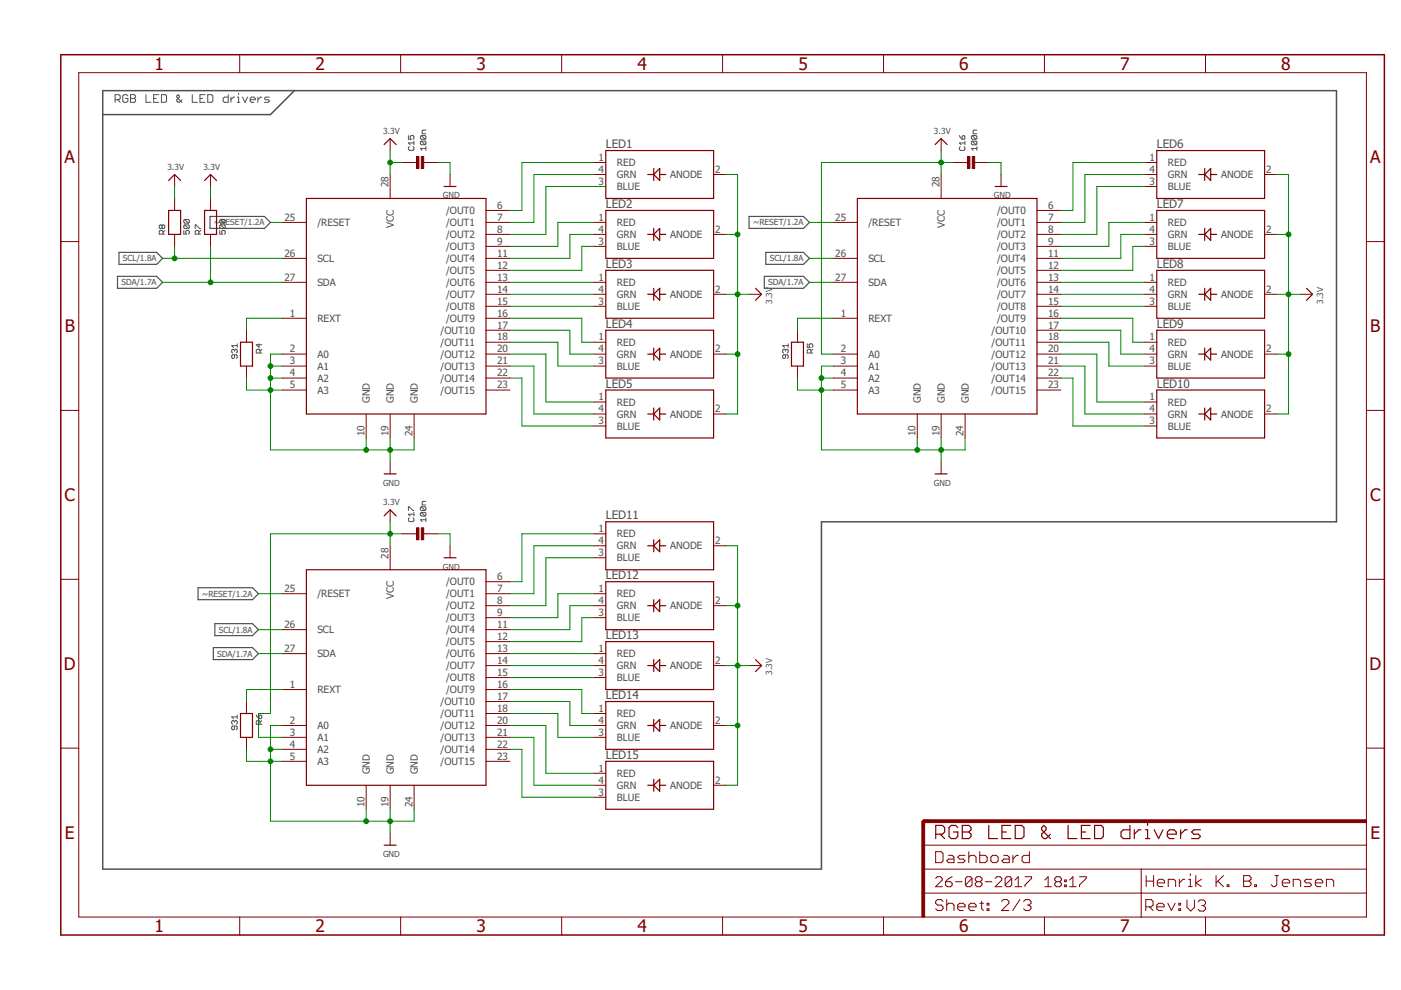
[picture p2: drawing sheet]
<svg xmlns="http://www.w3.org/2000/svg" width="297mm" height="210mm" viewBox="0 0 297 210" stroke-linecap="round" stroke-linejoin="round" font-family="sans-serif">
<path d="M21.8 19.2h261.6v91.4h-109.2v73.7h-152.4zM62.4 19.2l-5.1 5.1h-35.5" fill="none" stroke="#505050" stroke-width=".32"/>
<g fill="none" stroke="#505050" stroke-width=".21">
<path d="M50.6 19.8v.3M24.4 21.1h.8l.3-.2v-.6l-.3-.2h-.8v1.6M24.9 21.1l.6 .6M27.1 20.3l-.3-.2h-.5l-.3 .2v1.1l.3 .3h.5l.3-.3v-.5h-.5M27.7 20.1h.8l.2 .2v.3l-.2 .3 .2 .2v.3l-.2 .3h-.8zM27.7 20.9h.8M30.9 20.1v1.6h1.1M32.6 20.9h.5M33.7 20.1h-1.1v1.6h1.1M34.2 20.1h.8l.3 .2v1.1l-.3 .3h-.8zM38.6 21.1l-.6 .6h-.2l-.3-.3v-.3l.5-.5v-.3l-.2-.2-.3 .2v.3l1.1 1.1M40.8 20.1v1.6h1"/>
<path d="M42.4 20.9h.5M43.5 20.1h-1.1v1.6h1.1M44 20.1h.9l.2 .2v1.1l-.2 .3h-.9zM48.4 20.1v1.6h-.8l-.3-.3v-.5l.3-.3h.8M49 20.6v1.1M49.8 20.6h-.3l-.5 .5M50.3 21.7h.6M50.3 20.6h.3v1.1M51.4 20.6l.5 1.1 .6-1.1M53 21.1h1.1v-.2l-.3-.3h-.5l-.3 .3v.5l.3 .3h.5M54.7 20.6v1.1M55.5 20.6h-.3l-.5 .5"/>
<path d="M57.1 20.6h-.8l-.3 .3 .3 .2h.6l.2 .3-.2 .3h-.9M86.6 28.7v.8h.6l-.2-.4 .2-.4h.4l.2 .3v.3l-.2 .2M86.8 31.1l-.2 .2v.4l.2 .2h.8l.2-.2v-.4l-.2-.2M87.8 29.9v.8M87.8 30.3h-1.2l.4 .4M89.3 28.7h.8l.2 .3v.3l-.2 .2M89.3 29.9h.8l.2 .2v.4l-.2 .2M89.3 29.9l-.2 .2v.4l.2 .2h.8M89.3 28.7l-.2 .3v.3l.2 .2h.8M89.3 29.9l.8 .8M89.3 28.7l.8 .8M90.3 31.5h-1.2l.4 .4"/>
<path d="M90.3 31.1v.8M90.3 27.6h-.6l-.2 .2v.6h.8M203.4 28.7l.6 .8M203.6 31.1l-.2 .2v.4l.2 .2h.8l.2-.2v-.4l-.2-.2M204 29l.4-.3 .2 .3v.3l-.2 .2h-.4zM204.6 30.3h-1.2l.4 .4M204.6 29.9v.8M206.1 29.9l-.1 .2v.4l.1 .2h.8M206.1 29.9h.8l.2 .2v.4l-.2 .2M206.1 28.7l-.1 .3v.3l.1 .2h.8M206.1 28.7h.8l.2 .3v.3l-.2 .2M206.1 29.9l.8 .8"/>
<path d="M206.1 28.7l.8 .8M207.1 31.5h-1.1l.3 .4M207.1 27.6h-.6l-.2 .2v.6h.8M207.1 31.1v.8M34.4 47.9l-.2-.2-.4 .2v.4l.2 .2 .4-.2M34.4 47.9l.1-.2 .4 .2v.4l-.2 .2-.3-.2M34.4 47.9v.4M34.5 49.6v-.5l-.1-.2h-.4l-.2 .2v.5h1.1M34.9 48.9l-.4 .4M39 48.9v.7h.6l-.2-.3 .2-.4h.3l.2 .2v.3l-.2 .2M39.2 47.7l-.2 .2v.4l.2 .2h.7M39.2 47.7h.7l.2 .2v.4l-.2 .2"/>
<path d="M39.2 46.5l-.2 .2v.4l.2 .2h.7M39.2 46.5h.7l.2 .2v.4l-.2 .2M39.2 47.7l.7 .8M39.2 46.5l.7 .8M41.4 48.5v-.8h.2l.8 .8h.1M42.2 49.6v-.5l-.2-.2h-.4l-.2 .2v.5h1.1M42.5 48.9l-.3 .4M46.6 48.9v.7h.6l-.2-.3 .2-.4h.4l.2 .2v.3l-.2 .2M46.8 46.5l-.2 .2v.4l.2 .2h.8M46.8 47.7l-.2 .2v.4l.2 .2h.8M46.8 47.7h.8l.2 .2v.4l-.2 .2M46.8 46.5h.8l.2 .2v.4l-.2 .2"/>
<path d="M46.8 47.7l.8 .8M46.8 46.5l.8 .8M49.7 75.2v.6l-.2 .2-.4-.2v-.4l.2-.2h.8l.2 .2v.4l-.2 .2M49.7 74.3l.2-.2 .4 .2v.3l-.2 .2M49.7 74.3l-.2-.2-.4 .2v.3l.2 .2M49.7 74.3v.1M50.3 72.9v.8M50.3 73.3h-1.2l.4 .4M54.9 72.9v.8l-.6-.6h1.2M55.1 74.8v-.5l-.2-.2h-.4l-.2 .2v.5h1.2M55.5 74.1l-.4 .3M166.5 75.2v.6l-.2 .2-.4-.2v-.4l.2-.2h.8l.2 .2v.4l-.2 .2"/>
<path d="M166.5 74.3l-.2-.2-.4 .2v.3l.2 .2M166.5 74.3l.2-.2 .4 .2v.3l-.2 .2M166.5 74.3v.1M167.1 73.3h-1.2l.4 .4M167.1 72.9v.8M171.2 72.9v.8h.5l-.2-.4 .2-.4h.4l.2 .2v.4l-.2 .2M171.9 74.8v-.5l-.2-.2h-.4l-.1 .2v.5h1.1M172.3 74.1l-.4 .3M86.6 108.2v-.7h.2l.8 .7h.2M86.8 109.8l-.2 .2v.4l.2 .2h.8l.2-.2v-.4l-.2-.2M87.8 108.6v.8M87.8 109h-1.2l.4 .4"/>
<path d="M89.3 107.5h.8l.2 .2v.4l-.2 .1M89.3 108.6h.8l.2 .2v.4l-.2 .2M89.3 107.5l-.2 .2v.4l.2 .1h.8M89.3 108.6l-.2 .2v.4l.2 .2h.8M89.3 108.6l.8 .8M89.3 107.5l.8 .7M90.3 109.8v.8M90.3 106.3h-.6l-.2 .2v.6h.8M90.3 110.2h-1.2l.4 .4M49.7 153l.2-.2 .4 .2v.4l-.2 .2M49.7 153.9v.6l-.2 .2-.4-.2v-.4l.2-.2h.8l.2 .2v.4l-.2 .2M49.7 153l-.2-.2-.4 .2v.4l.2 .2"/>
<path d="M49.7 153v.2M50.3 151.6v.8M50.3 152h-1.2l.4 .4M54.3 151.6l.6 .8M54.9 151.8l.2-.2 .4 .2v.4l-.2 .2h-.4zM55.1 153.6v-.6l-.2-.2h-.4l-.2 .2v.6h1.2M55.5 152.8l-.4 .4"/>
</g>
<path d="M24.9 58.6h8.3l1.3 1.3-1.3 1.2h-8.3zM25.2 53.5h8l1.3 1.3-1.3 1.2h-8zM44.5 45.9h11.6l1.2 1.3-1.2 1.2h-11.6zM158.8 45.9h11.5l1.3 1.3-1.3 1.2h-11.5zM162.1 58.6h8.2l1.3 1.3-1.3 1.2h-8.2zM162.4 53.5h7.9l1.3 1.3-1.3 1.2h-7.9zM42 124.6h11.5l1.3 1.3-1.3 1.2h-11.5zM45.2 137.3h8.3l1.3 1.3-1.3 1.2h-8.3zM45.6 132.2h7.9l1.3 1.3-1.3 1.3h-7.9z" fill="none" stroke="#505050" stroke-width=".25"/>
<g fill="none" stroke="#800000" stroke-width=".25">
<path d="M35.8 38.3l1.2-1.3 1.3 1.3M43.4 38.3l1.2-1.3 1.3 1.3M81.4 30.6l1.3-1.2 1.3 1.2M94.1 39.5h2.6M128.4 31.9h22.9v10.2h-22.9zM137.3 37h1.3M138.6 35.7v2.6M139.9 35.7v2.6l-1.3-1.3zM139.9 37h1.2M198.3 30.6l1.2-1.2 1.3 1.2M211 39.5h2.5M245.3 31.9h22.8v10.2h-22.8z"/>
<path d="M254.1 37h1.3M255.4 35.7v2.6M256.7 37h1.3M256.7 35.7v2.6l-1.3-1.3zM35.8 44.6h2.5v5.1h-2.5zM43.4 44.6h2.5v5.1h-2.5zM65 42.1h38v45.7h-38zM128.4 44.6h22.9v10.2h-22.9zM128.4 57.3h22.9v10.2h-22.9zM137.3 49.7h1.3M138.6 49.7l1.3-1.3v2.6zM138.6 48.4v2.6"/>
<path d="M139.9 49.7h1.2M181.8 42.1h38.1v45.7h-38.1zM245.3 44.6h22.8v10.2h-22.8zM245.3 57.3h22.8v10.2h-22.8zM254.1 49.7h1.3M255.4 49.7l1.3-1.3v2.6zM255.4 48.4v2.6M256.7 49.7h1.3M51 72.6h2.5v5h-2.5zM128.4 70h22.9v10.2h-22.9zM137.3 62.4h1.3M137.3 75.1h1.3"/>
<path d="M138.6 62.4l1.3-1.3v2.6zM138.6 75.1l1.3-1.3v2.5zM138.6 61.1v2.6M138.6 73.8v2.5M139.9 62.4h1.2M139.9 75.1h1.2M160.2 61.1l1.3 1.3-1.3 1.3M167.8 72.6h2.5v5h-2.5zM245.3 70h22.8v10.2h-22.8zM254.1 62.4h1.3M254.1 75.1h1.3M255.4 62.4l1.3-1.3v2.6z"/>
<path d="M255.4 75.1l1.3-1.3v2.5zM255.4 61.1v2.6M255.4 73.8v2.5M256.7 62.4h1.3M256.7 75.1h1.3M277 61.1l1.3 1.3-1.3 1.3M128.4 82.7h22.9v10.2h-22.9zM137.3 87.8h1.3M138.6 87.8l1.3-1.3v2.5zM138.6 86.5v2.5M139.9 87.8h1.2M245.3 82.7h22.8v10.2h-22.8z"/>
<path d="M254.1 87.8h1.3M255.4 86.5v2.5M256.7 87.8h1.3M256.7 86.5v2.5l-1.3-1.2zM81.4 100.5h2.6M81.4 109.4l1.3-1.3 1.3 1.3M94.1 118.3h2.6M128.4 110.6h22.9v10.2h-22.9zM137.3 115.7h1.3M138.6 115.7l1.3-1.3v2.6zM138.6 114.4v2.6M139.9 115.7h1.2"/>
<path d="M198.3 100.5h2.5M65 120.8h38v45.7h-38zM128.4 123.3h22.9v10.2h-22.9zM128.4 136h22.9v10.2h-22.9zM137.3 128.4h1.3M138.6 128.4l1.3-1.3v2.6zM138.6 127.1v2.6M138.6 139.8v2.6M139.9 128.4h1.2M160.2 139.8l1.3 1.3-1.3 1.3M51 151.3h2.5v5h-2.5zM128.4 148.7h22.9v10.2h-22.9z"/>
<path d="M137.3 141.1h1.3M137.3 153.8h1.3M138.6 141.1l1.3-1.3v2.6zM138.6 153.8l1.3-1.3v2.6zM138.6 152.5v2.6M139.9 141.1h1.2M139.9 153.8h1.2M81.4 179.2h2.6M128.4 161.4h22.9v10.2h-22.9zM137.3 166.5h1.3M138.6 166.5l1.3-1.3v2.6zM138.6 165.2v2.6"/>
<path d="M139.9 166.5h1.2M198.4 176.9h1.4l.5-.5v-.9l-.5-.5h-1.4v2.8M199.3 176.9l1 .9M203.1 175.5l-.5-.5h-.9l-.5 .5v1.8l.5 .5h.9l.5-.5v-.9h-1M204 175h1.4l.5 .5v.4l-.5 .5 .5 .5v.4l-.5 .5h-1.4zM204 176.4h1.4M209.6 175v2.8h1.9M212.4 176.4h1M214.3 175h-1.9v2.8h1.9M215.2 175h1.4l.5 .5v1.8l-.5 .5h-1.4zM222.7 176.9l-.9 .9h-.5l-.4-.5v-.4l.9-1v-.4l-.5-.5-.4 .5v.4l1.8 1.9M226.5 175v2.8h1.8"/>
<path d="M229.3 176.4h.9M231.1 175h-1.8v2.8h1.8M232.1 175h1.4l.4 .5v1.8l-.4 .5h-1.4zM239.6 175v2.8h-1.5l-.4-.5v-.9l.4-.5h1.5M240.5 175.9v1.9M241.9 175.9h-.5l-.9 1M242.8 177.8h1M242.8 175.9h.5v1.9M243.3 174.5v.5M244.7 175.9l.9 1.9 1-1.9M247.5 176.9h1.9v-.5l-.5-.5h-.9l-.5 .5v.9l.5 .5h.9M250.3 175.9v1.9"/>
<path d="M251.7 175.9h-.5l-.9 1M254.5 175.9h-1.4l-.5 .5 .5 .5h1l.4 .4-.4 .5h-1.5"/>
</g>
<g fill="none" stroke="#800000" stroke-width=".21">
<path d="M16.7 15.4h273v179h-273zM50.8 11.6v3.8M84.9 11.6v3.8M119.1 11.6v3.8M153.2 11.6v3.8M187.3 11.6v3.8M221.4 11.6v3.8M255.6 11.6v3.8M37 37v2.5M44.6 37v2.5M82.7 29.4v2.5M82.7 37v5.1"/>
<path d="M85.3 34.5h3.3M89.6 34.5h3.3M95.4 37v2.5M125.9 34.5h2.5M125.9 37h2.5M125.9 39.5h2.5M151.3 37h2.5M199.5 29.4v2.5M199.5 37v5.1M202.1 34.5h3.3M206.4 34.5h3.3M212.2 37v2.5"/>
<path d="M242.7 34.5h2.6M242.7 37h2.6M242.7 39.5h2.6M268.1 37h2.6M12.9 51.2h3.8M37 42.1v2.5M37 49.7v2.5M44.6 42.1v2.5M44.6 49.7v2.5M59.9 47.2h5.1M59.9 54.8h5.1M59.9 59.9h5.1"/>
<path d="M103 47.2h5.1M103 54.8h5.1M103 59.9h5.1M103 44.6h5.1M103 49.7h5.1M103 52.2h5.1M103 57.3h5.1M125.9 47.2h2.5M125.9 59.9h2.5M125.9 49.7h2.5M125.9 52.2h2.5M151.3 49.7h2.5"/>
<path d="M176.7 47.2h5.1M176.7 54.8h5.1M176.7 59.9h5.1M219.9 47.2h5M219.9 54.8h5M219.9 59.9h5M219.9 44.6h5M219.9 49.7h5M219.9 52.2h5M219.9 57.3h5M242.7 47.2h2.6M242.7 59.9h2.6"/>
<path d="M242.7 49.7h2.6M242.7 52.2h2.6M268.1 49.7h2.6M289.7 51.2h3.8M52.3 70v2.6M52.3 77.6v2.6M59.9 67.5h5.1M59.9 75.1h5.1M59.9 77.6h5.1M103 67.5h5.1M103 75.1h5.1M103 77.6h5.1"/>
<path d="M103 62.4h5.1M103 64.9h5.1M103 70h5.1M103 72.6h5.1M125.9 75.1h2.5M125.9 77.6h2.5M125.9 62.4h2.5M125.9 64.9h2.5M125.9 72.6h2.5M151.3 75.1h2.5M151.3 62.4h2.5M158.9 62.4h2.6"/>
<path d="M169.1 70v2.6M169.1 77.6v2.6M176.7 67.5h5.1M176.7 75.1h5.1M176.7 77.6h5.1M219.9 67.5h5M219.9 75.1h5M219.9 77.6h5M219.9 62.4h5M219.9 64.9h5M219.9 70h5M219.9 72.6h5"/>
<path d="M242.7 75.1h2.6M242.7 77.6h2.6M242.7 62.4h2.6M242.7 64.9h2.6M242.7 72.6h2.6M268.1 75.1h2.6M268.1 62.4h2.6M275.7 62.4h2.6M12.9 87h3.8M59.9 80.2h5.1M59.9 82.7h5.1M77.6 87.8v5.1"/>
<path d="M82.7 87.8v5.1M82.7 97.9v2.6M87.8 87.8v5.1M103 80.2h5.1M103 82.7h5.1M125.9 85.2h2.5M125.9 87.8h2.5M125.9 90.3h2.5M151.3 87.8h2.5M176.7 80.2h5.1M176.7 82.7h5.1M194.5 87.8v5.1"/>
<path d="M199.5 87.8v5.1M199.5 97.9v2.6M204.6 87.8v5.1M219.9 80.2h5M219.9 82.7h5M242.7 85.2h2.6M242.7 87.8h2.6M242.7 90.3h2.6M268.1 87.8h2.6M289.7 87h3.8M82.7 108.1v2.5M82.7 115.7v5.1"/>
<path d="M85.3 113.2h3.3M89.6 113.2h3.3M95.4 115.7v2.6M125.9 113.2h2.5M125.9 115.7h2.5M125.9 118.3h2.5M151.3 115.7h2.5M12.9 122.8h3.8M59.9 125.9h5.1M59.9 133.5h5.1M59.9 138.6h5.1M103 125.9h5.1"/>
<path d="M103 133.5h5.1M103 138.6h5.1M103 123.3h5.1M103 128.4h5.1M103 131h5.1M103 136h5.1M125.9 125.9h2.5M125.9 138.6h2.5M125.9 128.4h2.5M125.9 131h2.5M151.3 128.4h2.5M289.7 122.8h3.8"/>
<path d="M12.9 158.6h3.8M52.3 148.7v2.6M52.3 156.3v2.6M59.9 146.2h5.1M59.9 153.8h5.1M59.9 156.3h5.1M59.9 158.9h5.1M103 146.2h5.1M103 153.8h5.1M103 156.3h5.1M103 158.9h5.1M103 141.1h5.1"/>
<path d="M103 143.7h5.1M103 148.7h5.1M103 151.3h5.1M125.9 153.8h2.5M125.9 156.3h2.5M125.9 141.1h2.5M125.9 143.7h2.5M125.9 151.3h2.5M151.3 153.8h2.5M151.3 141.1h2.5M158.9 141.1h2.6M289.7 158.6h3.8"/>
<path d="M59.9 161.4h5.1M77.6 166.5v5.1M82.7 166.5v5.1M82.7 176.7v2.5M87.8 166.5v5.1M103 161.4h5.1M125.9 164h2.5M125.9 166.5h2.5M125.9 169h2.5M151.3 166.5h2.5M195.7 179.2h94M50.8 194.4v3.8"/>
<path d="M84.9 194.4v3.8M119.1 194.4v3.8M153.2 194.4v3.8M187.3 194.4v3.8M195.7 189.4h94M195.7 184.3h94M198.4 180.6h1.2l.3 .4v1.5l-.3 .4h-1.2zM198.4 186.2l.3-.3h.7l.4 .3v.4l-1.4 1.4h1.4M199.9 191.1l-.3-.4h-.8l-.4 .4v.4l.4 .4h.8l.3 .4v.4l-.3 .4h-.8l-.4-.4M200.5 186.9h1l.4 .4v.3l-.4 .4h-.7l-.3-.4zM200.7 191.9l.4-.4h.8l.4 .4v1.2M200.7 190.7v2.4"/>
<path d="M201.1 181.4h.8l.4 .3v1.2h-1.2l-.4-.4 .4-.4h1.2M201.9 185.9l-.7 .3-.7 .7M202.6 186.9h1.4M203.1 192.3h1.5v-.4l-.4-.4h-.7l-.4 .4v.8l.4 .4h.7M204.6 181.4h-1.1l-.4 .3 .4 .4h.7l.4 .4-.4 .4h-1.1M205.4 181.7l.4-.3h.8l.3 .3v1.2M205.4 180.6v2.3M205.4 192.3h1.5v-.4l-.3-.4h-.8l-.4 .4v.8l.4 .4h.8M206.1 186.2v1.4l-.4 .4h-.7l-.3-.4M206.1 186.2l-.4-.3h-.7l-.3 .3v1.4M206.1 186.2l-1.4 1.4M207.1 186.9l-.3 .4v.3l.3 .4h.7l.4-.4v-.3l-.4-.4"/>
<path d="M207.1 186.9l-.3-.3v-.4l.3-.3h.7l.4 .3v.4l-.4 .3M207.1 186.9h.7M207.7 180.6v2.3h1.2l.4-.4v-.8l-.4-.3h-1.2M207.7 191.5h.8M208.1 191.1v1.6l.4 .4M208.9 186.9h1.4M209.3 191.5h.4v.4h-.4zM209.3 192.7h.4v.4h-.4zM210.5 181.4h.7l.4 .3v.8l-.4 .4h-.7l-.4-.4v-.8zM211 186.2l.3-.3h.7l.4 .3v.4l-1.4 1.4h1.4M212.3 191.1l.4-.4h.8l.4 .4v.4l-1.6 1.6h1.6M212.8 181.4h.8l.4 .3v1.2h-1.2l-.4-.4 .4-.4h1.2"/>
<path d="M214.5 186.2v1.4l-.3 .4h-.8l-.3-.4M214.5 186.2l-.3-.3h-.8l-.3 .3v1.4M214.5 186.2l-1.4 1.4M214.8 181.4v1.5M215.2 188h1.4M215.2 186.6l.7-.7v2.1M215.9 181.4h-.4l-.7 .7M216.2 190.7l-1.5 2.4M217 191.1l.4-.4h.8l.4 .4v.4l-.4 .4M217.3 185.9h1.4v.3l-1.4 1.4v.4M217.8 191.9h.4M218.2 191.9l.4 .4v.4l-.4 .4h-.8l-.4-.4"/>
<path d="M218.2 180.6v2.3h-1.1l-.4-.4v-.8l.4-.3h1.1M221.4 194.4v3.8M221.5 188h1.4M221.5 186.6l.7-.7v2.1M224 186.9l-.4 .4v.3l.4 .4h.7l.3-.4v-.3l-.3-.4M224 186.9l-.4-.3v-.4l.4-.3h.7l.3 .3v.4l-.3 .3M224 186.9h.7M225.7 187.6h.4v.4h-.4zM225.7 186.6h.4v.3h-.4zM226.8 188h1.4M226.8 186.6l.7-.7v2.1M228.9 185.9h1.4v.3l-1.4 1.4v.4"/>
<path d="M242 184.3v10.2M242.9 192.3h1.2l.4-.4v-.8l-.4-.4h-1.2v2.4M243 185.7v2.3M243 186.8h1.6M243.7 192.3l.8 .8M244.6 185.7v2.3M245.3 192.3h1.5v-.4l-.4-.4h-.7l-.4 .4v.8l.4 .4h.7M245.4 187.2h1.5v-.4l-.4-.4h-.8l-.3 .4v.8l.3 .4h.8M247.6 191.5l.8 1.6 .8-1.6M247.7 188v-1.6h1.2l.4 .4v1.2M249.9 192.7h.4v.4h-.4zM249.9 191.5h.4v.4h-.4z"/>
<path d="M250 186.4v1.6M251.2 186.4h-.4l-.8 .8M251.7 190.8v1.6l.8 .8 .7-.8v-1.6M252 188h.8M252 186.4h.4v1.6M252.4 185.3v.4M253.5 185.7v2.3M254 191.2l.4-.4h.8l.4 .4v.4l-.4 .4M254.7 186.4l-1.2 .8 1.2 .8M254.8 192h.4M255.2 192l.4 .4v.4l-.4 .4h-.8l-.4-.4M255.6 194.4v3.8"/>
<path d="M257.8 185.7v2.3M258.2 186.8l1.2 1.2M259.4 185.7l-1.6 1.5M260.2 187.6h.4v.4h-.4zM263.7 186.8h1.1M263.7 185.7h1.1l.4 .3v.4l-.4 .4 .4 .4v.4l-.4 .4h-1.1zM266 187.6h.4v.4h-.4zM270.3 185.7h.8M270.7 185.7v1.9l-.4 .4h-.4l-.4-.4M271.9 187.2h1.5v-.4l-.4-.4h-.8l-.3 .4v.8l.3 .4h.8M274.2 188v-1.6h1.2l.4 .4v1.2M278.1 186.4h-1.2l-.4 .4 .4 .4h.8l.4 .4-.4 .4h-1.2"/>
<path d="M278.9 187.2h1.5v-.4l-.3-.4h-.8l-.4 .4v.8l.4 .4h.8M281.2 188v-1.6h1.2l.4 .4v1.2"/>
</g>
<g fill="#800000" stroke="#800000" stroke-width=".21">
<path d="M89.3 33.2h.5v2.5h-.5z"/>
<path d="M88.3 33.2h.5v2.5h-.5z"/>
<path d="M206.1 33.2h.6v2.5h-.6z"/>
<path d="M205.1 33.2h.5v2.5h-.5z"/>
<path d="M89.3 111.9h.5v2.5h-.5z"/>
<path d="M88.3 111.9h.5v2.5h-.5z"/>
<path d="M195.5 174.1h.5v20.3h-.5z"/>
<path d="M195.7 173.8h94v.6h-94z"/>
</g>
<path d="M197 174.1h-1.3v1.3" fill="none" stroke="#800000" stroke-width=".61"/>
<path d="M12.9 11.6h280.6v186.6h-280.6z" fill="none" stroke="#800000" stroke-width=".32"/>
<g fill="none" stroke="#008000" stroke-width=".21">
<path d="M37 39.5v2.6M44.6 39.5v2.6M82.7 31.9v5.1M82.7 34.5h2.6M92.9 34.5h2.5v2.5M125.9 34.5h-15.2v10.1h-2.6M125.9 37h-12.7v10.2h-5.1M128.4 39.5h-12.7v10.2h-7.6M153.8 37h2.6v50.8h-2.6M199.5 31.9v5.1M202.1 34.5h-27.9v40.6h2.5M209.7 34.5h2.5v2.5"/>
<path d="M242.7 34.5h-15.2v10.1h-2.6M242.7 39.5h-10.1v10.2h-7.7M242.7 37h-12.7v10.2h-5.1M270.7 37h2.5v50.8h-2.5M34.5 54.8h25.4M34.5 59.9h25.4M37 52.2v2.6M44.6 52.2v7.7M57.3 47.2h2.6M108.1 59.9h17.8M125.9 49.7h-5.1v5.1h-12.7M125.9 47.2h-7.6v5h-10.2"/>
<path d="M125.9 52.2h-2.5v5.1h-15.3M153.8 49.7h2.6M171.6 47.2h5.1M171.6 54.8h5.1M171.6 59.9h5.1M224.9 59.9h17.8M242.7 49.7h-5.1v5.1h-12.7M242.7 47.2h-7.6v5h-10.2M242.7 52.2h-2.5v5.1h-15.3M270.7 49.7h2.5M57.3 77.6h2.6M59.9 75.1h-2.6v20.3h30.5v-2.5"/>
<path d="M59.9 67.5h-7.6v2.5M108.1 77.6h5.1v10.2h12.7M108.1 72.6h10.2v5h7.6M108.1 75.1h7.6v10.1h10.2M108.1 70h12.7v5.1h5.1M108.1 62.4h17.8M108.1 67.5h15.3v5.1h2.5M108.1 64.9h17.8M153.8 75.1h2.6M153.8 62.4h5.1M176.7 77.6h-2.5v17.8h30.4v-2.5M176.7 67.5h-7.6v2.5"/>
<path d="M224.9 77.6h5.1v10.2h12.7M224.9 72.6h10.2v5h7.6M224.9 75.1h7.7v10.1h10.1M224.9 70h12.7v5.1h5.1M224.9 62.4h17.8M224.9 64.9h17.8M224.9 67.5h15.3v5.1h2.5M270.7 75.1h2.5M270.7 62.4h5M52.3 80.2v2.5h7.6M57.3 80.2h2.6M77.6 92.9v2.5"/>
<path d="M82.7 92.9v5M108.1 80.2h2.6v10.1h15.2M169.1 80.2v2.5h7.6M174.2 80.2h2.5M194.5 92.9v2.5M199.5 92.9v5M224.9 80.2h2.6v10.1h15.2M82.7 110.6v5.1M85.3 113.2h-28v38.1h-2.5v5h5.1M92.9 113.2h2.5v2.5M125.9 113.2h-15.2v10.1h-2.6M125.9 118.3h-10.2v10.1h-7.6"/>
<path d="M125.9 115.7h-12.7v10.2h-5.1M153.8 115.7h2.6v50.8h-2.6M54.8 133.5h5.1M54.8 125.9h5.1M54.8 138.6h5.1M108.1 138.6h17.8M125.9 128.4h-5.1v5.1h-12.7M125.9 125.9h-7.6v5.1h-10.2M125.9 131h-2.5v5h-15.3M153.8 128.4h2.6M52.3 158.9v2.5h7.6M57.3 158.9h2.6"/>
<path d="M59.9 153.8h-2.6v20.3h30.5v-2.5M59.9 146.2h-7.6v2.5M108.1 158.9h2.6v10.1h15.2M108.1 153.8h7.6v10.2h10.2M108.1 148.7h12.7v5.1h5.1M108.1 156.3h5.1v10.2h12.7M108.1 151.3h10.2v5h7.6M108.1 146.2h15.3v5.1h2.5M108.1 141.1h17.8M108.1 143.7h17.8M153.8 153.8h2.6M153.8 141.1h5.1"/>
<path d="M77.6 171.6v2.5M82.7 171.6v5.1"/>
</g>
<g fill="#008000" stroke="#008000" stroke-width=".21">
<circle cx="82.7" cy="95.4" r=".51"/>
<circle cx="77.6" cy="95.4" r=".51"/>
<circle cx="57.3" cy="82.7" r=".51"/>
<circle cx="57.3" cy="80.2" r=".51"/>
<circle cx="57.3" cy="77.6" r=".51"/>
<circle cx="199.5" cy="95.4" r=".51"/>
<circle cx="194.5" cy="95.4" r=".51"/>
<circle cx="174.2" cy="82.7" r=".51"/>
<circle cx="174.2" cy="80.2" r=".51"/>
<circle cx="82.7" cy="174.1" r=".51"/>
<circle cx="77.6" cy="174.1" r=".51"/>
<circle cx="57.3" cy="161.4" r=".51"/>
<circle cx="57.3" cy="158.9" r=".51"/>
<circle cx="82.7" cy="34.5" r=".51"/>
<circle cx="199.5" cy="34.5" r=".51"/>
<circle cx="82.7" cy="113.2" r=".51"/>
<circle cx="156.4" cy="62.4" r=".51"/>
<circle cx="156.4" cy="75.1" r=".51"/>
<circle cx="156.4" cy="49.7" r=".51"/>
<circle cx="273.2" cy="62.4" r=".51"/>
<circle cx="273.2" cy="75.1" r=".51"/>
<circle cx="273.2" cy="49.7" r=".51"/>
<circle cx="156.4" cy="141.1" r=".51"/>
<circle cx="156.4" cy="153.8" r=".51"/>
<circle cx="156.4" cy="128.4" r=".51"/>
<circle cx="37" cy="54.8" r=".51"/>
<circle cx="44.6" cy="59.9" r=".51"/>
</g>
<g font-size="3.7" fill="#800000">
<text x="32.8" y="14.8">1</text>
<text x="66.9" y="14.8">2</text>
<text x="101" y="14.8">3</text>
<text x="135.1" y="14.8">4</text>
<text x="169.3" y="14.8">5</text>
<text x="203.4" y="14.8">6</text>
<text x="237.5" y="14.8">7</text>
<text x="271.6" y="14.8">8</text>
<text x="13.7" y="34.6">A</text>
<text x="290.5" y="34.6">A</text>
<text x="13.7" y="70.4">B</text>
<text x="290.5" y="70.4">B</text>
<text x="13.7" y="106.2">C</text>
<text x="290.5" y="106.2">C</text>
<text x="13.5" y="142">D</text>
<text x="290.4" y="142">D</text>
<text x="13.8" y="177.8">E</text>
<text x="290.6" y="177.8">E</text>
<text x="32.8" y="197.6">1</text>
<text x="66.9" y="197.6">2</text>
<text x="101" y="197.6">3</text>
<text x="135.1" y="197.6">4</text>
<text x="169.3" y="197.6">5</text>
<text x="203.4" y="197.6">6</text>
<text x="237.5" y="197.6">7</text>
<text x="271.6" y="197.6">8</text>
</g>
<g font-size="2.5" fill="#505050">
<text x="128.4" y="31.4">LED1</text>
<text x="245.3" y="31.4">LED6</text>
<text x="128.4" y="44.1">LED2</text>
<text x="245.3" y="44.1">LED7</text>
<text x="128.4" y="56.8">LED3</text>
<text x="245.3" y="56.8">LED8</text>
<text x="128.4" y="69.5">LED4</text>
<text x="245.3" y="69.5">LED9</text>
<text x="128.4" y="82.2">LED5</text>
<text x="245.3" y="82.2">LED10</text>
<text x="128.4" y="110.1">LED11</text>
<text x="128.4" y="122.8">LED12</text>
<text x="128.4" y="135.5">LED13</text>
<text x="128.4" y="148.2">LED14</text>
<text x="128.4" y="160.9">LED15</text>
</g>
<g font-size="2.1" fill="#505050">
<text x="126.9" y="34.1">1</text>
<text x="130.8" y="35.2">RED</text>
<text x="243.7" y="34.1">1</text>
<text x="247.6" y="35.2">RED</text>
<text x="82.4" y="39.7" transform="rotate(-90 82.4 39.7)">28</text>
<text x="126.9" y="36.6">4</text>
<text x="126.9" y="39.2">3</text>
<text x="130.8" y="37.8">GRN</text>
<text x="130.8" y="40.3">BLUE</text>
<text x="142.1" y="37.8">ANODE</text>
<text x="151.7" y="36.6">2</text>
<text x="199.2" y="39.7" transform="rotate(-90 199.2 39.7)">28</text>
<text x="243.7" y="36.6">4</text>
<text x="243.7" y="39.2">3</text>
<text x="247.6" y="37.8">GRN</text>
<text x="247.6" y="40.3">BLUE</text>
<text x="258.9" y="37.8">ANODE</text>
<text x="268.5" y="36.6">2</text>
<text x="60.3" y="46.8">25</text>
<text x="67.3" y="47.9">/RESET</text>
<text x="94.6" y="45.4">/OUT0</text>
<text x="94.6" y="47.9">/OUT1</text>
<text x="105.4" y="44.3">6</text>
<text x="105.4" y="46.8">7</text>
<text x="126.9" y="46.8">1</text>
<text x="130.8" y="47.9">RED</text>
<text x="177.1" y="46.8">25</text>
<text x="184.1" y="47.9">/RESET</text>
<text x="211.4" y="45.4">/OUT0</text>
<text x="211.4" y="47.9">/OUT1</text>
<text x="222.2" y="44.3">6</text>
<text x="222.2" y="46.8">7</text>
<text x="243.7" y="46.8">1</text>
<text x="247.6" y="47.9">RED</text>
<text x="83.5" y="48.3" transform="rotate(-90 83.5 48.3)">VCC</text>
<text x="94.6" y="50.5">/OUT2</text>
<text x="94.6" y="53">/OUT3</text>
<text x="105.4" y="49.3">8</text>
<text x="105.4" y="51.9">9</text>
<text x="126.9" y="49.3">4</text>
<text x="126.9" y="51.9">3</text>
<text x="130.8" y="50.5">GRN</text>
<text x="130.8" y="53">BLUE</text>
<text x="142.1" y="50.5">ANODE</text>
<text x="151.7" y="49.3">2</text>
<text x="200.3" y="48.3" transform="rotate(-90 200.3 48.3)">VCC</text>
<text x="211.4" y="50.5">/OUT2</text>
<text x="211.4" y="53">/OUT3</text>
<text x="222.2" y="49.3">8</text>
<text x="222.2" y="51.9">9</text>
<text x="243.7" y="49.3">4</text>
<text x="243.7" y="51.9">3</text>
<text x="247.6" y="50.5">GRN</text>
<text x="247.6" y="53">BLUE</text>
<text x="258.9" y="50.5">ANODE</text>
<text x="268.5" y="49.3">2</text>
<text x="60.3" y="54.4">26</text>
<text x="60.3" y="59.5">27</text>
<text x="67.3" y="55.5">SCL</text>
<text x="94.6" y="55.5">/OUT4</text>
<text x="94.6" y="58.1">/OUT5</text>
<text x="105.4" y="54.4">11</text>
<text x="105.4" y="57">12</text>
<text x="105.4" y="59.5">13</text>
<text x="126.9" y="59.5">1</text>
<text x="177.1" y="54.4">26</text>
<text x="177.1" y="59.5">27</text>
<text x="184.1" y="55.5">SCL</text>
<text x="211.4" y="55.5">/OUT4</text>
<text x="211.4" y="58.1">/OUT5</text>
<text x="222.2" y="54.4">11</text>
<text x="222.2" y="57">12</text>
<text x="222.2" y="59.5">13</text>
<text x="243.7" y="59.5">1</text>
<text x="67.3" y="60.6">SDA</text>
<text x="94.6" y="60.6">/OUT6</text>
<text x="94.6" y="63.2">/OUT7</text>
<text x="94.6" y="65.7">/OUT8</text>
<text x="105.4" y="62">14</text>
<text x="105.4" y="64.6">15</text>
<text x="126.9" y="62">4</text>
<text x="126.9" y="64.6">3</text>
<text x="130.8" y="60.6">RED</text>
<text x="130.8" y="63.2">GRN</text>
<text x="130.8" y="65.7">BLUE</text>
<text x="142.1" y="63.2">ANODE</text>
<text x="151.7" y="62">2</text>
<text x="184.1" y="60.6">SDA</text>
<text x="211.4" y="60.6">/OUT6</text>
<text x="211.4" y="63.2">/OUT7</text>
<text x="211.4" y="65.7">/OUT8</text>
<text x="222.2" y="62">14</text>
<text x="222.2" y="64.6">15</text>
<text x="243.7" y="62">4</text>
<text x="243.7" y="64.6">3</text>
<text x="247.6" y="60.6">RED</text>
<text x="247.6" y="63.2">GRN</text>
<text x="247.6" y="65.7">BLUE</text>
<text x="258.9" y="63.2">ANODE</text>
<text x="268.5" y="62">2</text>
<text x="61.5" y="67.1">1</text>
<text x="67.3" y="68.2">REXT</text>
<text x="93.4" y="70.8">/OUT10</text>
<text x="94.6" y="68.2">/OUT9</text>
<text x="105.4" y="67.1">16</text>
<text x="105.4" y="69.7">17</text>
<text x="178.3" y="67.1">1</text>
<text x="184.1" y="68.2">REXT</text>
<text x="210.2" y="70.8">/OUT10</text>
<text x="211.4" y="68.2">/OUT9</text>
<text x="222.2" y="67.1">16</text>
<text x="222.2" y="69.7">17</text>
<text x="61.5" y="74.7">2</text>
<text x="61.5" y="77.3">3</text>
<text x="67.3" y="75.9">A0</text>
<text x="93.4" y="73.3">/OUT11</text>
<text x="93.4" y="75.9">/OUT12</text>
<text x="105.4" y="72.2">18</text>
<text x="105.4" y="74.7">20</text>
<text x="105.4" y="77.3">21</text>
<text x="126.9" y="72.2">1</text>
<text x="126.9" y="74.7">4</text>
<text x="126.9" y="77.3">3</text>
<text x="130.8" y="73.3">RED</text>
<text x="130.8" y="75.9">GRN</text>
<text x="142.1" y="75.9">ANODE</text>
<text x="151.7" y="74.7">2</text>
<text x="178.3" y="74.7">2</text>
<text x="178.3" y="77.3">3</text>
<text x="184.1" y="75.9">A0</text>
<text x="210.2" y="73.3">/OUT11</text>
<text x="210.2" y="75.9">/OUT12</text>
<text x="222.2" y="72.2">18</text>
<text x="222.2" y="74.7">20</text>
<text x="222.2" y="77.3">21</text>
<text x="243.7" y="72.2">1</text>
<text x="243.7" y="74.7">4</text>
<text x="243.7" y="77.3">3</text>
<text x="247.6" y="73.3">RED</text>
<text x="247.6" y="75.9">GRN</text>
<text x="258.9" y="75.9">ANODE</text>
<text x="268.5" y="74.7">2</text>
<text x="61.5" y="79.8">4</text>
<text x="61.5" y="82.4">5</text>
<text x="67.3" y="78.4">A1</text>
<text x="67.3" y="80.9">A2</text>
<text x="67.3" y="83.5">A3</text>
<text x="93.4" y="78.4">/OUT13</text>
<text x="93.4" y="80.9">/OUT14</text>
<text x="93.4" y="83.5">/OUT15</text>
<text x="105.4" y="79.8">22</text>
<text x="105.4" y="82.4">23</text>
<text x="130.8" y="78.4">BLUE</text>
<text x="178.3" y="79.8">4</text>
<text x="178.3" y="82.4">5</text>
<text x="184.1" y="78.4">A1</text>
<text x="184.1" y="80.9">A2</text>
<text x="184.1" y="83.5">A3</text>
<text x="210.2" y="78.4">/OUT13</text>
<text x="210.2" y="80.9">/OUT14</text>
<text x="210.2" y="83.5">/OUT15</text>
<text x="222.2" y="79.8">22</text>
<text x="222.2" y="82.4">23</text>
<text x="247.6" y="78.4">BLUE</text>
<text x="78.4" y="85.4" transform="rotate(-90 78.4 85.4)">GND</text>
<text x="83.5" y="85.4" transform="rotate(-90 83.5 85.4)">GND</text>
<text x="88.6" y="85.4" transform="rotate(-90 88.6 85.4)">GND</text>
<text x="126.9" y="84.9">1</text>
<text x="126.9" y="87.4">4</text>
<text x="126.9" y="90">3</text>
<text x="130.8" y="86">RED</text>
<text x="130.8" y="88.5">GRN</text>
<text x="142.1" y="88.5">ANODE</text>
<text x="151.7" y="87.4">2</text>
<text x="195.2" y="85.4" transform="rotate(-90 195.2 85.4)">GND</text>
<text x="200.3" y="85.4" transform="rotate(-90 200.3 85.4)">GND</text>
<text x="205.4" y="85.4" transform="rotate(-90 205.4 85.4)">GND</text>
<text x="243.7" y="84.9">1</text>
<text x="243.7" y="87.4">4</text>
<text x="243.7" y="90">3</text>
<text x="247.6" y="86">RED</text>
<text x="247.6" y="88.5">GRN</text>
<text x="258.9" y="88.5">ANODE</text>
<text x="268.5" y="87.4">2</text>
<text x="77.3" y="92.4" transform="rotate(-90 77.3 92.4)">10</text>
<text x="82.4" y="92.4" transform="rotate(-90 82.4 92.4)">19</text>
<text x="87.5" y="92.4" transform="rotate(-90 87.5 92.4)">24</text>
<text x="130.8" y="91.1">BLUE</text>
<text x="194.1" y="92.4" transform="rotate(-90 194.1 92.4)">10</text>
<text x="199.2" y="92.4" transform="rotate(-90 199.2 92.4)">19</text>
<text x="204.3" y="92.4" transform="rotate(-90 204.3 92.4)">24</text>
<text x="247.6" y="91.1">BLUE</text>
<text x="126.9" y="112.8">1</text>
<text x="130.8" y="113.9">RED</text>
<text x="82.4" y="118.5" transform="rotate(-90 82.4 118.5)">28</text>
<text x="126.9" y="115.4">4</text>
<text x="126.9" y="117.9">3</text>
<text x="130.8" y="116.5">GRN</text>
<text x="130.8" y="119">BLUE</text>
<text x="142.1" y="116.5">ANODE</text>
<text x="151.7" y="115.4">2</text>
<text x="60.3" y="125.5">25</text>
<text x="94.6" y="124.1">/OUT0</text>
<text x="105.4" y="123">6</text>
<text x="105.4" y="125.5">7</text>
<text x="126.9" y="125.5">1</text>
<text x="67.3" y="126.6">/RESET</text>
<text x="83.5" y="127" transform="rotate(-90 83.5 127)">VCC</text>
<text x="94.6" y="126.6">/OUT1</text>
<text x="94.6" y="129.2">/OUT2</text>
<text x="94.6" y="131.7">/OUT3</text>
<text x="105.4" y="128.1">8</text>
<text x="105.4" y="130.6">9</text>
<text x="126.9" y="128.1">4</text>
<text x="126.9" y="130.6">3</text>
<text x="130.8" y="126.6">RED</text>
<text x="130.8" y="129.2">GRN</text>
<text x="130.8" y="131.7">BLUE</text>
<text x="142.1" y="129.2">ANODE</text>
<text x="151.7" y="128.1">2</text>
<text x="60.3" y="133.1">26</text>
<text x="67.3" y="134.3">SCL</text>
<text x="94.6" y="134.3">/OUT4</text>
<text x="94.6" y="136.8">/OUT5</text>
<text x="105.4" y="133.1">11</text>
<text x="105.4" y="135.7">12</text>
<text x="60.3" y="138.2">27</text>
<text x="67.3" y="139.3">SDA</text>
<text x="94.6" y="139.3">/OUT6</text>
<text x="94.6" y="141.9">/OUT7</text>
<text x="105.4" y="138.2">13</text>
<text x="105.4" y="140.8">14</text>
<text x="105.4" y="143.3">15</text>
<text x="126.9" y="138.2">1</text>
<text x="126.9" y="140.8">4</text>
<text x="126.9" y="143.3">3</text>
<text x="130.8" y="139.3">RED</text>
<text x="130.8" y="141.9">GRN</text>
<text x="142.1" y="141.9">ANODE</text>
<text x="151.7" y="140.8">2</text>
<text x="61.5" y="145.8">1</text>
<text x="67.3" y="147">REXT</text>
<text x="93.4" y="149.5">/OUT10</text>
<text x="94.6" y="144.4">/OUT8</text>
<text x="94.6" y="147">/OUT9</text>
<text x="105.4" y="145.8">16</text>
<text x="105.4" y="148.4">17</text>
<text x="130.8" y="144.4">BLUE</text>
<text x="61.5" y="153.5">2</text>
<text x="61.5" y="156">3</text>
<text x="67.3" y="154.6">A0</text>
<text x="93.4" y="152">/OUT11</text>
<text x="93.4" y="154.6">/OUT12</text>
<text x="105.4" y="150.9">18</text>
<text x="105.4" y="153.5">20</text>
<text x="105.4" y="156">21</text>
<text x="126.9" y="150.9">1</text>
<text x="126.9" y="153.5">4</text>
<text x="126.9" y="156">3</text>
<text x="130.8" y="152">RED</text>
<text x="130.8" y="154.6">GRN</text>
<text x="142.1" y="154.6">ANODE</text>
<text x="151.7" y="153.5">2</text>
<text x="61.5" y="158.5">4</text>
<text x="61.5" y="161.1">5</text>
<text x="67.3" y="157.1">A1</text>
<text x="67.3" y="159.6">A2</text>
<text x="93.4" y="157.1">/OUT13</text>
<text x="93.4" y="159.6">/OUT14</text>
<text x="105.4" y="158.5">22</text>
<text x="105.4" y="161.1">23</text>
<text x="130.8" y="157.1">BLUE</text>
<text x="67.3" y="162.2">A3</text>
<text x="78.4" y="164.2" transform="rotate(-90 78.4 164.2)">GND</text>
<text x="83.5" y="164.2" transform="rotate(-90 83.5 164.2)">GND</text>
<text x="88.6" y="164.2" transform="rotate(-90 88.6 164.2)">GND</text>
<text x="93.4" y="162.2">/OUT15</text>
<text x="126.9" y="163.6">1</text>
<text x="126.9" y="166.1">4</text>
<text x="130.8" y="164.7">RED</text>
<text x="130.8" y="167.3">GRN</text>
<text x="142.1" y="167.3">ANODE</text>
<text x="151.7" y="166.1">2</text>
<text x="77.3" y="171.2" transform="rotate(-90 77.3 171.2)">10</text>
<text x="82.4" y="171.2" transform="rotate(-90 82.4 171.2)">19</text>
<text x="87.5" y="171.2" transform="rotate(-90 87.5 171.2)">24</text>
<text x="126.9" y="168.7">3</text>
<text x="130.8" y="169.8">BLUE</text>
</g>
<g font-size="1.8" fill="#505050">
<text x="81.2" y="28.4">3.3V</text>
<text x="198" y="28.4">3.3V</text>
<text x="35.5" y="36">3.3V</text>
<text x="43.1" y="36">3.3V</text>
<text x="45.4" y="47.8">~RESET/1.2A</text>
<text x="93.9" y="42.1">GND</text>
<text x="159.7" y="47.8">~RESET/1.2A</text>
<text x="210.7" y="42.1">GND</text>
<text x="26.1" y="55.4">SCL/1.8A</text>
<text x="163.2" y="55.4">SCL/1.8A</text>
<text x="25.7" y="60.5">SDA/1.7A</text>
<text x="162.9" y="60.5">SDA/1.7A</text>
<text x="163.7" y="64.4" transform="rotate(-90 163.7 64.4)">3.3V</text>
<text x="280.6" y="64.4" transform="rotate(-90 280.6 64.4)">3.3V</text>
<text x="81.2" y="103">GND</text>
<text x="81.2" y="107.1">3.3V</text>
<text x="198" y="103">GND</text>
<text x="93.9" y="120.8">GND</text>
<text x="42.9" y="126.5">~RESET/1.2A</text>
<text x="46.4" y="134.1">SCL/1.8A</text>
<text x="46.1" y="139.2">SDA/1.7A</text>
<text x="163.7" y="143.1" transform="rotate(-90 163.7 143.1)">3.3V</text>
<text x="81.2" y="181.7">GND</text>
</g>
</svg>
